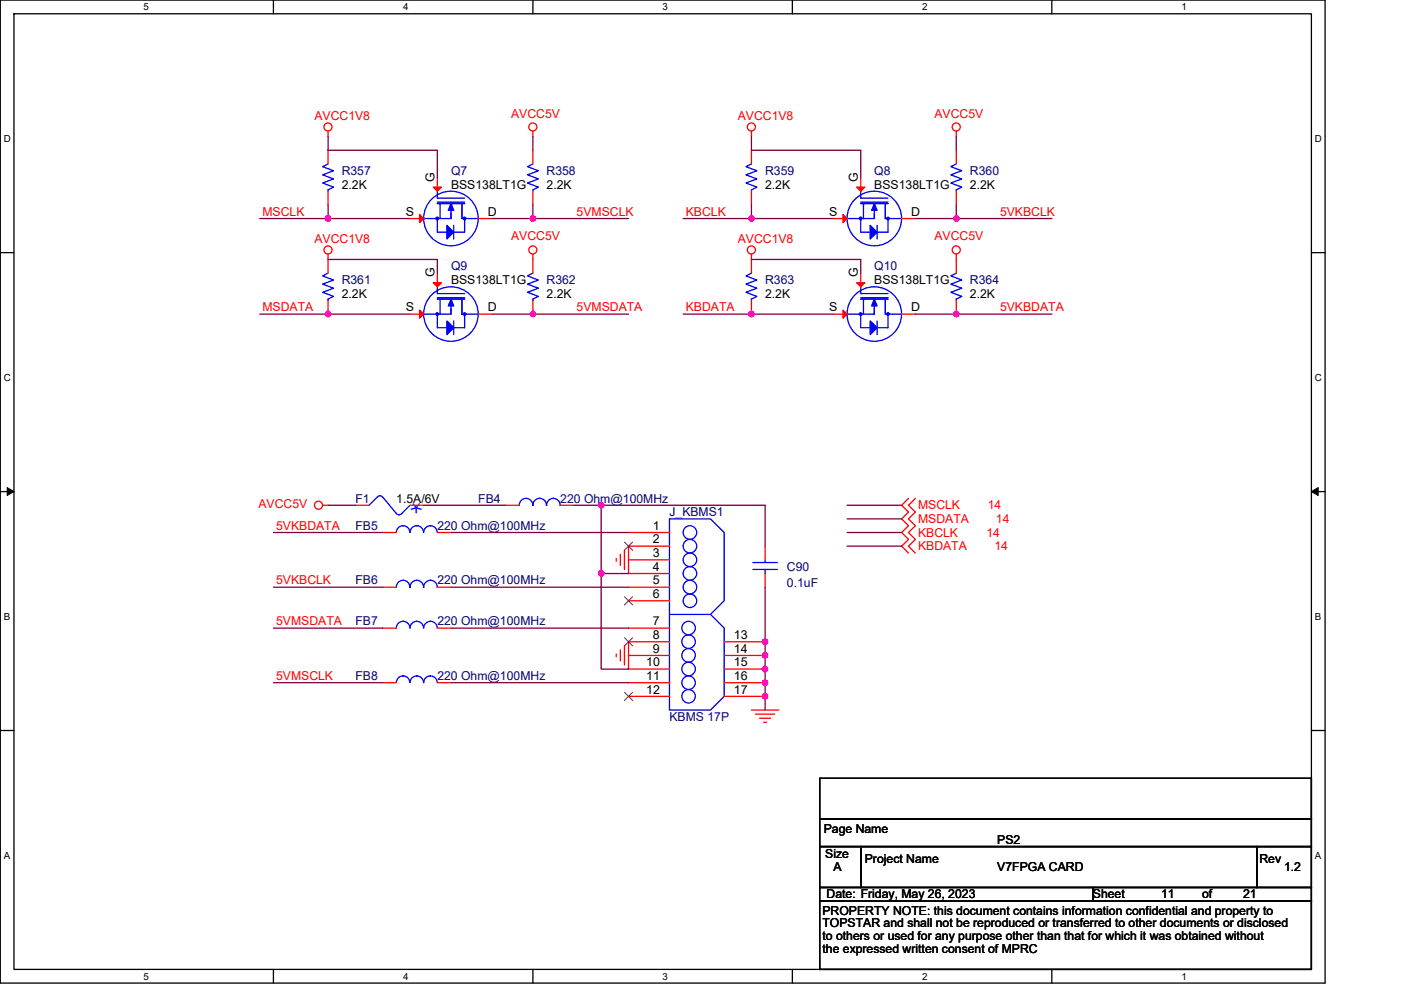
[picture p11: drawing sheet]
<svg xmlns="http://www.w3.org/2000/svg" width="297mm" height="210mm" viewBox="0 0 297 210" stroke-linecap="round" stroke-linejoin="round" font-family="sans-serif">
<path d="M.1 0h280.8v208.5h-280.8zM3 2.9h275v202.7h-275z" fill="none" stroke="#000" stroke-width=".28"/>
<g fill="#fff">
<path d="M30.5 .3h1.1v2.3h-1.1z"/>
<path d="M30.5 205.9h1.1v2.3h-1.1z"/>
</g>
<path d="M58 0v2.9M58 205.6v2.9" fill="none" stroke="#000" stroke-width=".28"/>
<g fill="#fff">
<path d="M85.5 .3h1.1v2.3h-1.1z"/>
<path d="M85.5 205.9h1.1v2.3h-1.1z"/>
</g>
<path d="M113 0v2.9M113 205.6v2.9" fill="none" stroke="#000" stroke-width=".28"/>
<g fill="#fff">
<path d="M140.5 .3h1.1v2.3h-1.1z"/>
<path d="M140.5 205.9h1.1v2.3h-1.1z"/>
</g>
<path d="M168 0v2.9M168 205.6v2.9" fill="none" stroke="#000" stroke-width=".28"/>
<g fill="#fff">
<path d="M195.5 .3h1.2v2.3h-1.2z"/>
<path d="M195.5 205.9h1.2v2.3h-1.2z"/>
</g>
<path d="M223 0v2.9M223 205.6v2.9" fill="none" stroke="#000" stroke-width=".28"/>
<g fill="#fff">
<path d="M250.5 .3h1.2v2.3h-1.2z"/>
<path d="M250.5 205.9h1.2v2.3h-1.2z"/>
<path d="M.8 28.3h1.5v2.3h-1.5z"/>
<path d="M278.8 28.3h1.5v2.3h-1.5z"/>
<path d="M.8 78.9h1.5v2.3h-1.5z"/>
<path d="M278.8 78.9h1.5v2.3h-1.5z"/>
</g>
<path d="M.1 53.6h2.9M278 53.6h2.9" fill="none" stroke="#000" stroke-width=".28"/>
<g fill="#fff">
<path d="M.8 129.6h1.4v2.3h-1.4z"/>
<path d="M278.8 129.6h1.4v2.3h-1.4z"/>
</g>
<path d="M.1 104.3h2.9M278 104.3h2.9" fill="none" stroke="#000" stroke-width=".28"/>
<path d="M1.5 103.4l1.5 .9-1.5 .8zM278 104.3l1.5-.9v1.7z" fill="#000" stroke="#000" stroke-width=".21"/>
<g fill="#fff">
<path d="M.8 180.3h1.4v2.3h-1.4z"/>
<path d="M278.8 180.3h1.4v2.3h-1.4z"/>
</g>
<path d="M.1 154.9h2.9M278 154.9h2.9M173.8 179.6h8.7v8.6h-8.7zM173.8 165.1h104.2v8.7h-104.2zM173.8 173.8h104.2v5.8h-104.2zM182.5 179.6h84v8.6h-84zM266.5 179.6h11.5v8.6h-11.5zM173.8 188.2h57.9v2.9h-57.9zM173.8 191.1h104.2v14.5h-104.2zM231.7 188.2h46.3v2.9h-46.3z" fill="none" stroke="#000" stroke-width=".28"/>
<g fill="none" stroke="#f00" stroke-width=".28">
<path d="M69.6 27.8v1.2M69.6 31.9v2.9M92.7 37.7v2.9M113 27.8v1.2M113 31.9v2.9M159.3 27.8v1.2M159.3 31.9v2.9M182.5 37.7v2.9M202.8 27.8v1.2M202.8 31.9v2.9M69.6 53.9v4M69.6 40.6v2.9"/>
<path d="M86.9 46.4h2.9M92.7 57.9v2.9M101.4 46.4h2.9M113 53.9v4M113 40.6v2.9M159.3 53.9v4M159.3 40.6v2.9M176.7 46.4h2.9M182.5 57.9v2.9M191.2 46.4h2.9M202.8 40.6v2.9M202.8 53.9v4"/>
<path d="M69.6 63.7v2.9M86.9 66.6h2.9M101.4 66.6h2.9M113 63.7v2.9M159.3 63.7v2.9M176.7 66.6h2.9M191.2 66.6h2.9M202.8 63.7v2.9M68.4 107.2h1.2M75.4 107.2h2.8M81.1 112.9h2.9M86.9 107.2h2.9"/>
<path d="M92.7 112.9h2.9M107.2 107.2h2.9M118.8 107.2h2.9M130.7 118.4v.6M131.5 117.6v2.3M132.4 116.7v4.1M133.3 112.9h8.6M133.3 118.7h8.6M141.9 115.8h-8.6v5.8h8.6M162.2 115.8v2.9M192.6 105.7l-1.4 1.5 1.4 1.4-1.4 1.5 1.4 1.4-1.4 1.4 1.4 1.5-1.4 1.4 1.4 1.5M194.1 105.7l-1.5 1.5 1.5 1.4-1.5 1.5 1.5 1.4-1.5 1.4 1.5 1.5-1.5 1.4 1.5 1.5"/>
<path d="M81.1 133.2h2.9M81.1 124.5h2.9M92.7 133.2h2.9M92.7 124.5h2.9M130.7 138.7v.6M131.5 137.9v2.3M132.4 137v4M133.3 124.5h8.6M133.3 127.4h8.6M133.3 133.2h8.6M133.3 139h8.6M141.9 136.1h-8.6v5.8h8.6"/>
<path d="M153.5 136.1h8.7M153.5 139h8.7M162.2 121.6v2.9M81.1 144.8h2.9M92.7 144.8h2.9M133.3 144.8h8.6M133.3 147.7h8.6M153.5 141.9h8.7M153.5 144.8h8.7M153.5 147.7h8.7M159.3 150.6h5.8M160.2 151.5h4.1"/>
<path d="M161.1 152.3h2.3M161.9 153.2h.6"/>
<circle cx="69.5" cy="26.9" r=".86"/>
<circle cx="113" cy="26.9" r=".86"/>
<circle cx="159.3" cy="26.9" r=".86"/>
<circle cx="202.7" cy="26.9" r=".86"/>
<circle cx="69.5" cy="53" r=".86"/>
<circle cx="113" cy="53" r=".86"/>
<circle cx="159.3" cy="53" r=".86"/>
<circle cx="202.7" cy="53" r=".86"/>
<circle cx="67.5" cy="107.2" r=".86"/>
</g>
<g fill="#00f" stroke="#00f" stroke-width=".28">
<path d="M185.4 63.4l.6 1.5h-1.2z" fill-rule="evenodd"/>
<path d="M184.5 68.1l1.5 1.4-1.5 1.5z" fill-rule="evenodd"/>
<path d="M95.6 43.2l.6 1.4h-1.2z" fill-rule="evenodd"/>
<path d="M94.8 47.8l1.4 1.5-1.4 1.4z" fill-rule="evenodd"/>
<path d="M185.4 43.2l.6 1.4h-1.2z" fill-rule="evenodd"/>
<path d="M184.5 47.8l1.5 1.5-1.5 1.4z" fill-rule="evenodd"/>
<path d="M95.6 63.4l.6 1.5h-1.2z" fill-rule="evenodd"/>
<path d="M94.8 68.1l1.4 1.4-1.4 1.5z" fill-rule="evenodd"/>
<circle cx="188.3" cy="66.6" r=".28"/>
<circle cx="182.5" cy="66.6" r=".28"/>
<circle cx="98.5" cy="46.3" r=".28"/>
<circle cx="92.7" cy="46.3" r=".28"/>
<circle cx="188.3" cy="46.3" r=".28"/>
<circle cx="182.5" cy="46.3" r=".28"/>
<circle cx="98.5" cy="66.6" r=".28"/>
<circle cx="92.7" cy="66.6" r=".28"/>
</g>
<g fill="none" stroke="#00f" stroke-width=".28">
<path d="M69.6 34.8l-1.2 .5 2.3 .9-2.3 .9 2.3 .9-2.3 .8 2.3 .9-1.1 .6v.3M113 34.8l-1.2 .5 2.3 .9-2.3 .9 2.3 .9-2.3 .8 2.3 .9-1.1 .6v.3M159.3 34.8l-1.1 .5 2.3 .9-2.3 .9 2.3 .9-2.3 .8 2.3 .9-1.2 .6v.3M202.8 34.8l-1.2 .5 2.3 .9-2.3 .9 2.3 .9-2.3 .8 2.3 .9-1.1 .6v.3M69.6 57.9l-1.2 .6 2.3 .9-2.3 .9 2.3 .8-2.3 .9 2.3 .9-1.1 .5v.3M92.7 40.6v1.4h5.8M92.7 46.4v2.9h2.1M92.7 42.9h5.8M92.7 43.2h5.8M93.3 43.2v3.2M95.6 44.6v1.8M95.6 45.2v1.2h-5.8"/>
<path d="M96.2 47.8v2.9M97.9 46.4h3.5M97.9 43.5v2.9M97.9 43.2v3.2M98.5 46.4v2.9h-2.3M113 57.9l-1.2 .6 2.3 .9-2.3 .9 2.3 .8-2.3 .9 2.3 .9-1.1 .5v.3M159.3 57.9l-1.1 .6 2.3 .9-2.3 .9 2.3 .8-2.3 .9 2.3 .9-1.2 .5v.3M182.5 42.9h5.8M182.5 43.2h5.8M182.5 40.6v1.4h5.8M182.5 46.4v2.9h2M183.1 43.2v3.2"/>
<path d="M185.4 44.6v1.8M185.4 45.2v1.2h-5.8M186 47.8v2.9M187.7 43.5v2.9M187.7 43.2v3.2M187.7 46.4h3.5M188.3 46.4v2.9h-2.3M202.8 57.9l-1.2 .6 2.3 .9-2.3 .9 2.3 .8-2.3 .9 2.3 .9-1.1 .5v.3M92.7 60.8v1.5h5.8M92.7 66.6v2.9h2.1M92.7 63.1h5.8M92.7 63.4h5.8"/>
<path d="M93.3 63.4v3.2M95.6 64.9v1.7M95.6 65.5v1.1h-5.8M96.2 68.1v2.9M97.9 66.6h3.5M97.9 63.7v2.9M97.9 63.4v3.2M98.5 66.6v2.9h-2.3M182.5 63.1h5.8M182.5 63.4h5.8M182.5 60.8v1.5h5.8M182.5 66.6v2.9h2"/>
<path d="M183.1 63.4v3.2M185.4 64.9v1.7M185.4 65.5v1.1h-5.8M186 68.1v2.9M187.7 63.7v2.9M187.7 63.4v3.2M187.7 66.6h3.5M188.3 66.6v2.9h-2.3M80 105.4l-1.8 1.8M81.1 105.5a.58 .58 0 0 0-1.1 0M81.1 105.4l3.1 3.6 .4 .2 .6-.3M86.9 107.2l-1.7 1.7"/>
<path d="M89.8 112.9a1.45 1.45 0 0 0-1.4-1.4 1.46 1.46 0 0 0-1.5 1.4 1.45 1.45 0 0 0-1.4-1.4 1.42 1.42 0 0 0-1.5 1.4M92.7 112.9a1.45 1.45 0 0 0-1.5-1.4 1.42 1.42 0 0 0-1.4 1.4M113 107.1v.1a1.43 1.43 0 0 0-1.5-1.5 1.43 1.43 0 0 0-1.4 1.5v-.1M118.8 107.1v.1a1.44 1.44 0 0 0-1.5-1.5 1.43 1.43 0 0 0-1.4 1.5 1.44 1.44 0 0 0-1.5-1.5 1.43 1.43 0 0 0-1.4 1.5v-.1M159.6 119.3h5.2M162.2 118.7v.6M89.8 133.2a1.43 1.43 0 0 0-1.4-1.4 1.46 1.46 0 0 0-1.5 1.4 1.43 1.43 0 0 0-1.4-1.4 1.42 1.42 0 0 0-1.5 1.4M89.8 124.5a1.44 1.44 0 0 0-1.4-1.4 1.43 1.43 0 0 0-1.5 1.4 1.44 1.44 0 0 0-1.4-1.4 1.43 1.43 0 0 0-1.5 1.4M92.7 133.2a1.44 1.44 0 0 0-1.5-1.4 1.42 1.42 0 0 0-1.4 1.4M92.7 124.5a1.44 1.44 0 0 0-1.5-1.4 1.43 1.43 0 0 0-1.4 1.4M150.6 130.3l2.9 2.9v14.5l-2.9 2.9h-8.7v-40.5h8.7l2.9 2.8v14.5l-2.9 2.9h-8.7M159.6 120.8h5.2"/>
<path d="M162.2 120.8v.8M89.8 144.8a1.45 1.45 0 0 0-1.4-1.4 1.46 1.46 0 0 0-1.5 1.4 1.45 1.45 0 0 0-1.4-1.4 1.42 1.42 0 0 0-1.5 1.4M92.7 144.8a1.45 1.45 0 0 0-1.5-1.4 1.42 1.42 0 0 0-1.4 1.4"/>
<circle cx="95.6" cy="46.3" r="5.8"/>
<circle cx="185.4" cy="46.3" r="5.8"/>
<circle cx="95.6" cy="66.6" r="5.8"/>
<circle cx="185.4" cy="66.6" r="5.8"/>
<circle cx="146.3" cy="115.8" r="1.44"/>
<circle cx="146.3" cy="112.9" r="1.44"/>
<circle cx="146.3" cy="118.7" r="1.43"/>
<circle cx="146" cy="139" r="1.44"/>
<circle cx="146" cy="136.1" r="1.44"/>
<circle cx="146" cy="133.2" r="1.43"/>
<circle cx="146.3" cy="127.4" r="1.44"/>
<circle cx="146.3" cy="121.6" r="1.44"/>
<circle cx="146.3" cy="124.5" r="1.44"/>
<circle cx="146" cy="141.9" r="1.44"/>
<circle cx="146" cy="144.8" r="1.44"/>
<circle cx="146" cy="147.7" r="1.43"/>
</g>
<g fill="#f00" stroke="#f00" stroke-width=".28">
<path d="M181.6 60h1.8l-.9 .8z"/>
<path d="M178.7 65.8l.9 .8-.9 .9z"/>
<path d="M91.9 39.7h1.7l-.9 .9z"/>
<path d="M89 45.5l.8 .9-.8 .8z"/>
<path d="M181.6 39.7h1.8l-.9 .9z"/>
<path d="M178.7 45.5l.9 .9-.9 .8z"/>
<path d="M91.9 60h1.7l-.9 .8z"/>
<path d="M89 65.8l.8 .8-.8 .9z"/>
</g>
<path d="M132.4 115l1.8 1.7M134.1 115l-1.7 1.7M132.4 126.6l1.8 1.7M132.4 135.3l1.8 1.7M134.1 126.6l-1.7 1.7M134.1 135.3l-1.7 1.7M132.4 146.8l1.8 1.8M134.1 146.8l-1.7 1.8" fill="none" stroke="#804000" stroke-width=".21"/>
<g fill="none" stroke="#800040" stroke-width=".28">
<path d="M69.6 29v2.9h23.1v5.8M113 29v2.9M159.3 29v2.9h23.2v5.8M202.8 29v2.9M55.1 46.4h14.5M69.6 46.4h17.3M69.6 55h23.1v2.9M69.6 43.5v2.9M104.3 46.4h8.7M113 43.5v2.9M113 46.4h20.3M144.8 46.4h14.5"/>
<path d="M159.3 46.4h17.4M159.3 55h23.2v2.9M159.3 43.5v2.9M194.1 46.4h8.7M202.8 46.4h20.2M202.8 43.5v2.9M55.1 66.6h31.8M133.3 66.6h-29M144.8 66.6h31.9M223 66.6h-28.9M58 112.9h23.1M69.6 107.2h5.8"/>
<path d="M89.8 107.2h17.4M95.6 112.9h37.7M121.7 107.2h5.8v14.4M127.5 107.2h34.7v8.6M179.6 115.8h11.6M179.6 107.2h11.6M179.6 110.1h11.6M179.6 112.9h11.6M58 133.2h23.1M58 124.5h23.1M95.6 124.5h37.7M95.6 133.2h37.7"/>
<path d="M127.5 121.6h5.8M127.5 121.6v20.3h5.8M162.2 124.5v26.1M58 144.8h23.1M95.6 144.8h37.7"/>
</g>
<g fill="#f0f" stroke="#f0f" stroke-width=".28">
<circle cx="127.5" cy="107.1" r=".57"/>
<circle cx="162.2" cy="147.7" r=".57"/>
<circle cx="127.5" cy="121.6" r=".57"/>
<circle cx="202.8" cy="46.3" r=".57"/>
<circle cx="202.8" cy="66.6" r=".57"/>
<circle cx="159.3" cy="66.6" r=".57"/>
<circle cx="162.2" cy="136.1" r=".57"/>
<circle cx="159.3" cy="46.3" r=".57"/>
<circle cx="113" cy="46.3" r=".57"/>
<circle cx="69.6" cy="66.6" r=".57"/>
<circle cx="69.6" cy="46.3" r=".57"/>
<circle cx="162.2" cy="141.9" r=".57"/>
<circle cx="162.2" cy="139" r=".57"/>
<circle cx="113" cy="66.6" r=".57"/>
<circle cx="162.2" cy="144.8" r=".57"/>
</g>
<text font-size="6.1" fill="#00f" x="90.1" y="105.3" transform="rotate(180 90.1 105.3)">*</text>
<g font-size="2.6" fill="#f00">
<text x="66.7" y="25.5">AVCC1V8</text>
<text x="108.4" y="24.9">AVCC5V</text>
<text x="156.4" y="25.5">AVCC1V8</text>
<text x="198.1" y="24.9">AVCC5V</text>
<text x="55.6" y="45.8">MSCLK</text>
<text x="122.3" y="45.8">5VMSCLK</text>
<text x="145.4" y="45.8">KBCLK</text>
<text x="212" y="45.8">5VKBCLK</text>
<text x="66.7" y="51.6">AVCC1V8</text>
<text x="108.4" y="51">AVCC5V</text>
<text x="156.4" y="51.6">AVCC1V8</text>
<text x="198.1" y="51">AVCC5V</text>
<text x="55.6" y="66.1">MSDATA</text>
<text x="122.3" y="66.1">5VMSDATA</text>
<text x="145.4" y="66.1">KBDATA</text>
<text x="212" y="66.1">5VKBDATA</text>
<text x="54.8" y="107.8">AVCC5V</text>
<text x="58.5" y="112.4">5VKBDATA</text>
<text x="194.6" y="108">MSCLK</text>
<text x="194.6" y="110.9">MSDATA</text>
<text x="194.6" y="113.8">KBCLK</text>
<text x="209.1" y="113.8">14</text>
<text x="209.4" y="108">14</text>
<text x="211.2" y="110.9">14</text>
<text x="194.6" y="116.7">KBDATA</text>
<text x="210.9" y="116.7">14</text>
<text x="58.5" y="124">5VKBCLK</text>
<text x="58.5" y="132.7">5VMSDATA</text>
<text x="58.5" y="144.2">5VMSCLK</text>
</g>
<g font-size="2.6" fill="#000080">
<text x="72.5" y="37.1">R357</text>
<text x="95.6" y="37.1">Q7</text>
<text x="115.9" y="37.1">R358</text>
<text x="162.2" y="37.1">R359</text>
<text x="185.4" y="37.1">Q8</text>
<text x="205.7" y="37.1">R360</text>
<text x="95.6" y="57.4">Q9</text>
<text x="185.4" y="57.4">Q10</text>
<text x="72.5" y="60.3">R361</text>
<text x="115.9" y="60.3">R362</text>
<text x="162.2" y="60.3">R363</text>
<text x="205.7" y="60.3">R364</text>
<text x="75.3" y="106.6">F1</text>
<text x="101.4" y="106.6">FB4</text>
<text x="118.8" y="106.6">220 Ohm@100MHz</text>
<text x="75.3" y="112.4">FB5</text>
<text x="92.7" y="112.4">220 Ohm@100MHz</text>
<text x="141.9" y="109.5">J_KBMS1</text>
<text x="75.3" y="124">FB6</text>
<text x="92.7" y="124">220 Ohm@100MHz</text>
<text x="166.9" y="121.1">C90</text>
<text x="166.9" y="124.5">0.1uF</text>
<text x="75.3" y="132.7">FB7</text>
<text x="92.7" y="132.7">220 Ohm@100MHz</text>
<text x="75.3" y="144.2">FB8</text>
<text x="92.7" y="144.2">220 Ohm@100MHz</text>
<text x="141.9" y="152.9">KBMS 17P</text>
</g>
<g font-size="2.6">
<text x="72.5" y="40">2.2K</text>
<text x="92.1" y="38.5" transform="rotate(-90 92.1 38.5)">G</text>
<text x="95.6" y="40">BSS138LT1G</text>
<text x="115.9" y="40">2.2K</text>
<text x="162.2" y="40">2.2K</text>
<text x="181.9" y="38.5" transform="rotate(-90 181.9 38.5)">G</text>
<text x="185.4" y="40">BSS138LT1G</text>
<text x="205.7" y="40">2.2K</text>
<text x="86" y="45.8">S</text>
<text x="103.4" y="45.8">D</text>
<text x="175.8" y="45.8">S</text>
<text x="193.2" y="45.8">D</text>
<text x="92.1" y="58.8" transform="rotate(-90 92.1 58.8)">G</text>
<text x="181.9" y="58.8" transform="rotate(-90 181.9 58.8)">G</text>
<text x="72.5" y="63.2">2.2K</text>
<text x="95.6" y="60.3">BSS138LT1G</text>
<text x="115.9" y="63.2">2.2K</text>
<text x="162.2" y="63.2">2.2K</text>
<text x="185.4" y="60.3">BSS138LT1G</text>
<text x="205.7" y="63.2">2.2K</text>
<text x="86" y="66">S</text>
<text x="103.4" y="66">D</text>
<text x="175.8" y="66">S</text>
<text x="193.2" y="66">D</text>
<text x="84" y="106.6">1.5A/6V</text>
<text x="138.4" y="112.4">1</text>
<text x="138.4" y="115.3">2</text>
<text x="138.4" y="118.2">3</text>
<text x="138.4" y="121.1">4</text>
<text x="138.4" y="124">5</text>
<text x="138.4" y="126.8">6</text>
<text x="138.4" y="132.6">7</text>
<text x="138.4" y="135.5">8</text>
<text x="155.6" y="135.5">13</text>
<text x="137" y="141.3">10</text>
<text x="138.4" y="138.4">9</text>
<text x="155.6" y="138.4">14</text>
<text x="155.6" y="141.3">15</text>
<text x="137" y="144.2">11</text>
<text x="137" y="147.1">12</text>
<text x="155.6" y="144.2">16</text>
<text x="155.6" y="147.1">17</text>
<text x="174.7" y="176.7">Page Name</text>
<text x="211.5" y="179">PS2</text>
<text x="175" y="181.9">Size</text>
<text x="176.7" y="184.8">A</text>
<text x="183.4" y="183">Project Name</text>
<text x="211.5" y="184.8">V7FPGA CARD</text>
<text x="267" y="183">Rev</text>
<text x="272.2" y="184.8">1.2</text>
<text x="175.3" y="190.6">Date: Friday, May 26, 2023</text>
<text x="231.7" y="190.6">Sheet</text>
<text x="246.2" y="190.6">11</text>
<text x="254.9" y="190.6">of</text>
<text x="263.6" y="190.6">21</text>
<text x="174.4" y="194">PROPERTY NOTE: this document contains information confidential and property to</text>
<text x="174.4" y="196.7">TOPSTAR and shall not be reproduced or transferred to other documents or disclosed</text>
<text x="174.4" y="199.4">to others or used for any purpose other than that for which it was obtained without</text>
<text x="174.4" y="202.1">the expressed written consent of MPRC</text>
</g>
<g font-size="2.1">
<text x="30.5" y="2.2">5</text>
<text x="85.5" y="2.2">4</text>
<text x="140.5" y="2.2">3</text>
<text x="195.5" y="2.2">2</text>
<text x="250.5" y="2.2">1</text>
<text x=".8" y="30.1">D</text>
<text x="278.8" y="30.1">D</text>
<text x=".8" y="80.8">C</text>
<text x="278.8" y="80.8">C</text>
<text x=".8" y="131.4">B</text>
<text x="278.8" y="131.4">B</text>
<text x=".8" y="182.1">A</text>
<text x="278.8" y="182.1">A</text>
<text x="30.5" y="207.8">5</text>
<text x="85.5" y="207.8">4</text>
<text x="140.5" y="207.8">3</text>
<text x="195.5" y="207.8">2</text>
<text x="250.5" y="207.8">1</text>
</g>
</svg>
